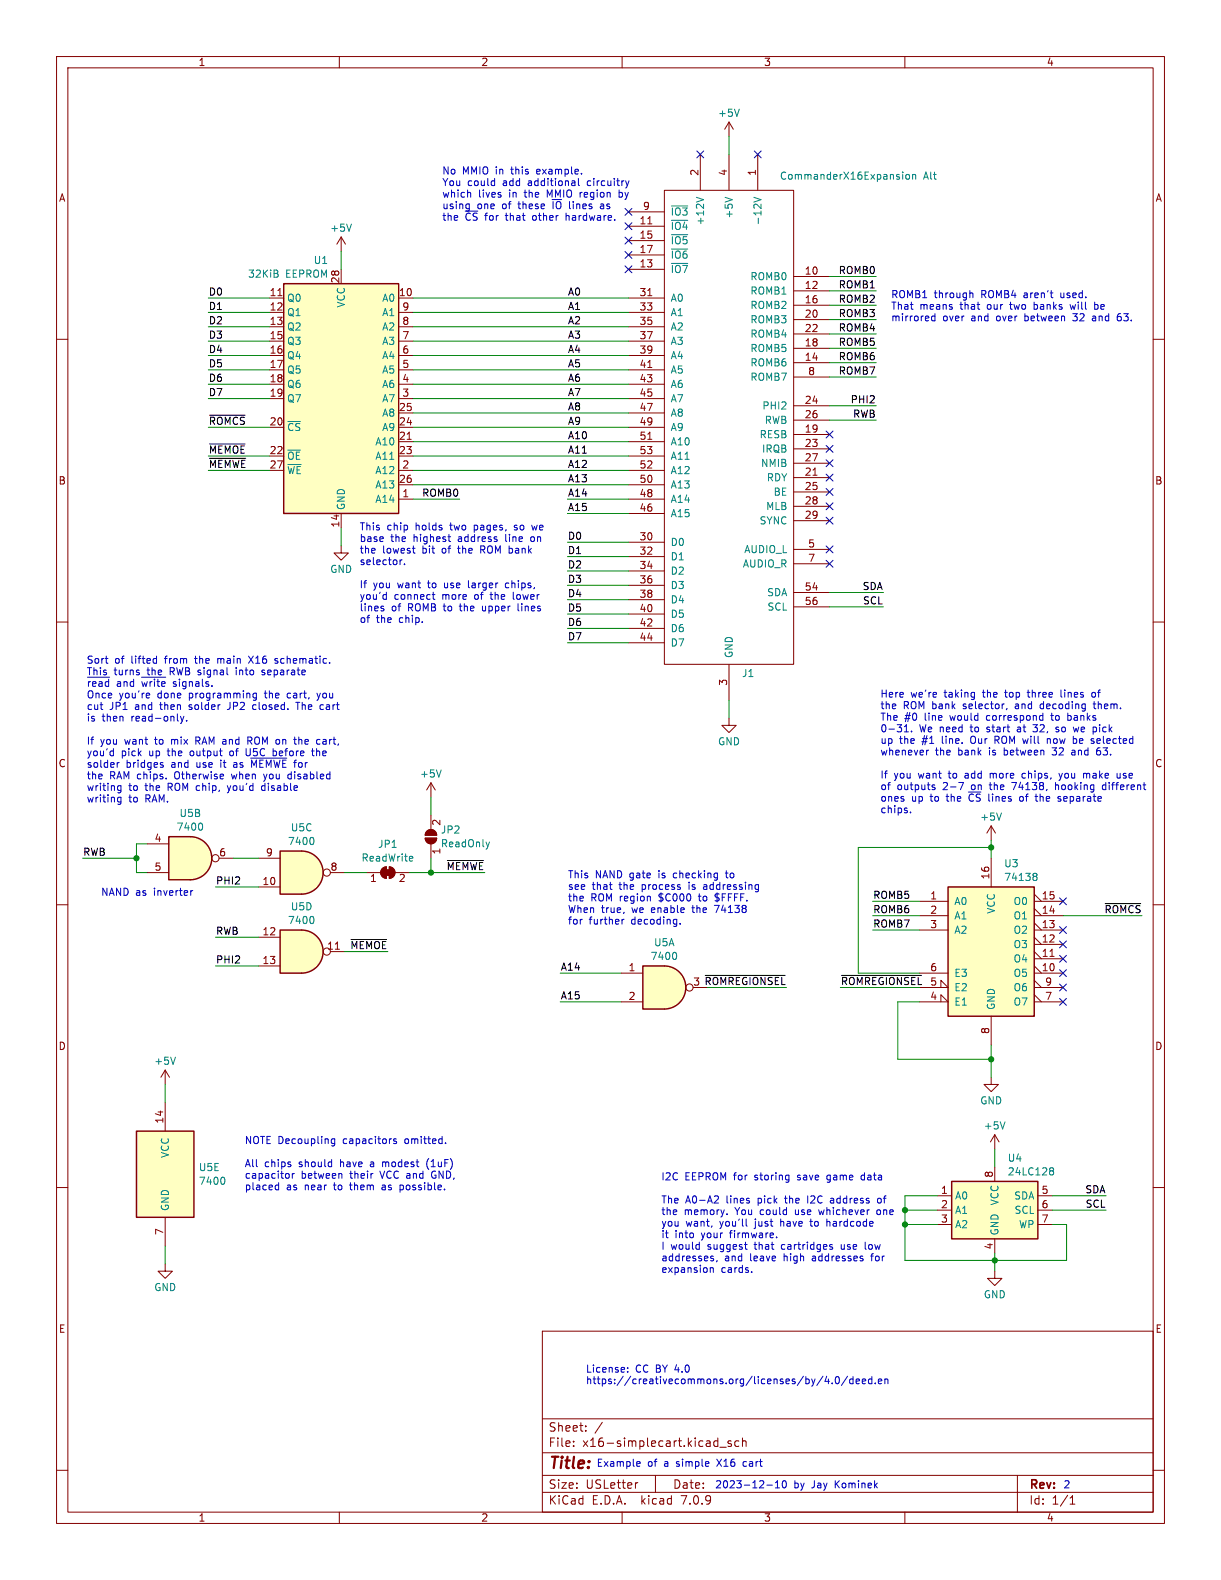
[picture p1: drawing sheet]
<svg xmlns="http://www.w3.org/2000/svg" width="216mm" height="279mm" viewBox="0 0 216 279" stroke-linecap="round" stroke-linejoin="round" font-family="sans-serif">
<g fill="none" stroke="#840000" stroke-width=".18">
<path d="M10 10h195.9v259.4h-195.9zM12 12h191.9v255.4h-191.9zM60 10v2M110 10v2M160 10v2M111.1 37.5h6.4M114.5 39.6h.8M117.5 33.7h22.8v83.8h-22.8zM123.8 27.3v6.4M128.9 27.3v6.4M134 27.3v6.4M10 60h2"/>
<path d="M47.6 52.7h2.6M47.6 55.2h2.6M47.6 57.8h2.6M49.1 52.3h.8M60.3 41.9l-.7 1.3M60.3 41.9v2.6M60.3 47.6v2.6M60.3 41.9l.8 1.3M70.5 52.7h2.5M70.5 55.2h2.5M70.5 57.8h2.5M111.1 52.7h6.4"/>
<path d="M111.1 55.2h6.4M111.1 57.8h6.4M111.1 40h6.4M111.1 47.6h6.4M111.1 42.5h6.4M111.1 45.1h6.4M114.5 52.3h.8M140.3 48.9h6.4M140.3 51.4h6.4M140.3 54h6.4M140.3 56.5h6.4M140.3 59.1h6.4"/>
<path d="M203.9 60h2M47.6 60.3h2.6M47.6 62.9h2.6M47.6 65.4h2.6M47.6 67.9h2.6M47.6 70.5h2.6M47.6 75.6h2.6M70.5 60.3h2.5M70.5 62.9h2.5M70.5 65.4h2.5M70.5 67.9h2.5M70.5 70.5h2.5"/>
<path d="M70.5 75.6h2.5M70.5 78.1h2.5M70.5 73h2.5M72 77.7h.7M111.1 60.3h6.4M111.1 62.9h6.4M111.1 65.4h6.4M111.1 67.9h6.4M111.1 70.5h6.4M111.1 75.6h6.4M111.1 78.1h6.4M111.1 73h6.4"/>
<path d="M114.5 77.7h.8M114.5 65h.8M140.3 64.1h6.4M140.3 61.6h6.4M140.3 76.8h6.4M140.3 79.4h6.4M140.3 71.8h6.4M140.3 74.3h6.4M140.3 66.7h6.4M47.6 83.2h2.6M47.6 80.6h2.6M60.3 96.5v1.3h1.3l-1.3 1.3-1.2-1.3h1.2"/>
<path d="M60.3 90.8v2.5M70.5 88.3h2.5M70.5 83.2h2.5M70.5 80.6h2.5M70.5 85.7h2.5M111.1 88.3h6.4M111.1 83.2h6.4M111.1 80.6h6.4M111.1 85.7h6.4M111.1 95.9h6.4M111.1 98.4h6.4M111.1 90.8h6.4"/>
<path d="M140.3 84.5h6.4M140.3 87h6.4M140.3 81.9h6.4M140.3 89.5h6.4M140.3 92.1h6.4M140.3 97.2h6.4M140.3 99.7h6.4M143.8 84h.7M10 110h2M111.1 101h6.4M111.1 103.5h6.4M111.1 106h6.4"/>
<path d="M111.1 108.6h6.4M111.1 111.1h6.4M111.1 113.7h6.4M128.9 117.5v6.3M140.3 104.8h6.4M140.3 107.3h6.4M203.9 110h2M76.2 138.4l-.8 1.3M76.2 138.4v2.6M76.2 138.4l.8 1.3M10 160h2M75.2 148.2h2a1.02 1.02 0 0 1-1 1 1.02 1.02 0 0 1-1-1z"/>
<path d="M75.5 147a1.02 1.02 0 0 1 1.1-.2 1.02 1.02 0 0 1 .6 .9h-2zM76.2 144.1v2.6M76.2 149.2v2.6M175.3 146.1l-.8 1.2M175.3 146.1v2.5M175.3 146.1l.7 1.2M203.9 160h2M29.2 189.2l-.8 1.3M29.2 189.2v2.6M29.2 194.9v5.1M29.2 189.2l.8 1.3M175.3 190.5v1.3h1.2l-1.2 1.2-1.3-1.2h1.3"/>
<path d="M10 210h2M29.2 215.3v5M203.9 210h2M29.2 223.5v1.3h1.3l-1.3 1.3-1.3-1.3h1.3M95.9 235.4h108v32h-108zM10 260h2M95.9 256.9h108M95.9 250.9h108M101.4 255.6v.2M101.4 254.9v.1M103.6 252.9v.2M103.6 252.2v.1"/>
<path d="M106.5 251.5l-1.3 1.9M127.3 255.9h1.1M129.3 254.9l-.4-.1-.2 .2 .1 .2 .5 .2v.3h-.6M130.6 254.9l-.4-.1-.3 .3v.4l.2 .2h.5M131.3 254.9l.2-.1 .4 .1v.9M131.3 254.3v1.5M203.9 260h2M60 267.4v2M95.9 263.9h108M95.9 260.9h108M110 267.4v2M112.8 262.2l-.3 .1"/>
<path d="M115.9 260.9v3M160 267.4v2M179.9 260.9v6.5M189.2 266h.9M189.2 264.9l.4-.4v1.5"/>
</g>
<g fill="none" stroke="#008484" stroke-width=".18">
<path d="M62.1 39.6l-.4 1.3M118.7 39h2.9M118.7 36.4h2.9M123.1 34.9l1.3 .4M128.2 34.9l1.3 .4M133.3 34.9l1.3 .4-1.3 .4M159.6 30.4v.1M159.6 30.8v.9M160.2 31l.2-.2 .4 .2v.5l-.1 .1-.3 .1-.2-.1zM161.4 31l.2-.2 .3 .1v.8M161.4 30.8v.9M48.9 48.4l.3 .2-.1 .3-.2 .1"/>
<path d="M49 47.8l.1 .2-.1 .3M118.7 46.6h2.9M118.7 41.5h2.9M118.7 44h2.9M78 136.1l-.4 1.3M86.5 148.9l-.3 .8M177.1 143.8l-.4 1.2M31 186.9l-.4 1.3M39.5 208.2a.79 .79 0 0 1 0 1.2"/>
</g>
<g fill="#ffffc2" stroke="#ffffc2" stroke-width=".18">
<path d="M50.2 50.2h20.3v40.6h-20.3z"/>
<path d="M24.1 200h10.2v15.3h-10.2z"/>
<path d="M53.3 164.5a3.8 3.8 0 0 1 3.8 3.8 3.8 3.8 0 0 1-3.8 3.8z"/>
</g>
<path d="M50.2 50.2h20.3v40.6h-20.3zM24.1 200h10.2v15.3h-10.2z" fill="none" stroke="#840000" stroke-width=".25"/>
<g fill="#840000" stroke="#840000" stroke-width=".18">
<path d="M75.2 148.2h2a1.02 1.02 0 0 1-1 1 1.02 1.02 0 0 1-1-1z"/>
<path d="M75.5 147a1.02 1.02 0 0 1 1.1-.2 1.02 1.02 0 0 1 .6 .9h-2z"/>
</g>
<path d="M49.5 164.5h3.8v7.6h-3.8z" fill="#ffffc2"/>
<path d="M49.5 164.5h3.8a3.8 3.8 0 0 1 3.8 3.8 3.8 3.8 0 0 1-3.8 3.8h-3.8z" fill="none" stroke="#840000" stroke-width=".25"/>
<g fill="none" stroke="#840000" stroke-width=".18">
<path d="M45.7 165.7h3.8M45.7 170.8h3.8M58.4 168.3h2.6M59.3 167.9h.7"/>
<circle cx="57.8" cy="168.3" r=".63"/>
</g>
<path d="M55.2 162.1a.79 .79 0 0 1 0 1.2" fill="none" stroke="#008484" stroke-width=".18"/>
<path d="M33.7 148a3.8 3.8 0 0 1 3.7 3.8 3.8 3.8 0 0 1-3.7 3.8z" fill="#ffffc2" stroke="#ffffc2" stroke-width=".18"/>
<path d="M29.8 148h3.9v7.6h-3.9z" fill="#ffffc2"/>
<path d="M29.8 148h3.9a3.8 3.8 0 0 1 3.7 3.8 3.8 3.8 0 0 1-3.7 3.8h-3.9z" fill="none" stroke="#840000" stroke-width=".25"/>
<g fill="none" stroke="#840000" stroke-width=".18">
<path d="M26 149.2h3.8M26 154.3h3.8M38.7 151.8h2.6"/>
<circle cx="38.1" cy="151.8" r=".63"/>
</g>
<path d="M35.5 145.5a.79 .79 0 0 1 0 1.3" fill="none" stroke="#008484" stroke-width=".18"/>
<path d="M53.3 150.5a3.8 3.8 0 0 1 3.8 3.8 3.8 3.8 0 0 1-3.8 3.8z" fill="#ffffc2" stroke="#ffffc2" stroke-width=".18"/>
<path d="M49.5 150.5h3.8v7.6h-3.8z" fill="#ffffc2"/>
<path d="M49.5 150.5h3.8a3.8 3.8 0 0 1 3.8 3.8 3.8 3.8 0 0 1-3.8 3.8h-3.8z" fill="none" stroke="#840000" stroke-width=".25"/>
<g fill="none" stroke="#840000" stroke-width=".18">
<path d="M128.9 21.6l-.8 1.3M128.9 21.6v2.5M128.9 21.6l.8 1.3M45.7 156.8h3.8M45.7 151.8h3.8M58.4 154.3h2.6"/>
<circle cx="57.8" cy="154.3" r=".63"/>
</g>
<path d="M130.7 19.3l-.4 1.3M55.2 148.1a.79 .79 0 0 1 0 1.3" fill="none" stroke="#008484" stroke-width=".18"/>
<path d="M117.5 170.8a3.8 3.8 0 0 1 3.8 3.8 3.8 3.8 0 0 1-3.8 3.8z" fill="#ffffc2" stroke="#ffffc2" stroke-width=".18"/>
<path d="M113.7 170.8h3.8v7.6h-3.8z" fill="#ffffc2"/>
<path d="M167.6 156.8h15.3v22.9h-15.3zM113.7 170.8h3.8a3.8 3.8 0 0 1 3.8 3.8 3.8 3.8 0 0 1-3.8 3.8h-3.8zM168.3 208.9h15.2v10.2h-15.2z" fill="none" stroke="#840000" stroke-width=".25"/>
<g fill="none" stroke="#840000" stroke-width=".18">
<path d="M128.9 127v1.3h1.3l-1.3 1.2-1.3-1.2h1.3M64.8 154.3h2.5M67.6 153.6l.7-.3v2a1.02 1.02 0 0 1-.9-.6 1.02 1.02 0 0 1 .2-1.1zM68.8 153.3a1.02 1.02 0 0 1 1 1 1.02 1.02 0 0 1-1 1zM69.8 154.3h2.6M162.6 159.4h5M175.3 151.8v5M182.9 159.4h5.1M182.9 158.1l1.2 1.3M109.9 172.1h3.8M109.9 177.2h3.8M162.6 177.2h5l-1.2-1.3v1.3"/>
<path d="M162.6 174.6h5l-1.2-1.2v1.2M162.6 172.1h5M162.6 164.5h5M162.6 161.9h5M175.3 179.7v5.1M182.9 172.1h5.1M182.9 177.2h5.1M182.9 170.8l1.2 1.3M182.9 169.5h5.1M182.9 168.3l1.2 1.2M182.9 167h5.1M182.9 165.7l1.2 1.3"/>
<path d="M182.9 164.5h5.1M182.9 163.2l1.2 1.3M182.9 161.9h5.1M182.9 160.7l1.2 1.2M182.9 174.6h5.1M182.9 175.9l1.2 1.3M182.9 173.4l1.2 1.2M185.7 169.1h.7M165.7 211.5h2.6M165.7 214h2.6M165.7 216.5h2.6M175.9 200.7l-.8 1.2"/>
<path d="M175.9 200.7v2.5M175.9 206.4v2.5M175.9 219.1v2.5M175.9 200.7l.8 1.2M183.5 211.5h2.6M183.5 214h2.6M183.5 216.5h2.6M175.9 224.8v1.3h1.3l-1.3 1.2-1.3-1.2h1.3"/>
<circle cx="121.9" cy="174.6" r=".63"/>
</g>
<path d="M72.6 151.4l.3 .1 .1 .2-.6 .2M72.9 152.2l-.3 .1M182.9 154.4h.2l.3 .3-.3 .3M182.9 155h.2M183.1 155l.3 .2v.3l-.2 .1-.3 .1M119.3 168.4a.79 .79 0 0 1 0 1.3M177.7 198.4l-.4 1.2M185.8 206.5h.3l.2 .2-.2 .3M185.8 207h.3M186.1 207l.2 .3v.2l-.1 .2-.4 .1" fill="none" stroke="#008484" stroke-width=".18"/>
<g fill="#840000" stroke="#840000" stroke-width=".18">
<path d="M68.1 153.8h1v1h-1z"/>
<path d="M67.6 153.6l.7-.3v2a1.02 1.02 0 0 1-.9-.6 1.02 1.02 0 0 1 .2-1.1z"/>
<path d="M68.8 153.3a1.02 1.02 0 0 1 1 1 1.02 1.02 0 0 1-1 1z"/>
</g>
<g fill="#ffffc2" stroke="#ffffc2" stroke-width=".18">
<path d="M168.3 208.9h15.2v10.2h-15.2z"/>
<path d="M167.6 156.8h15.3v22.9h-15.3z"/>
</g>
<path d="M37.1 78.5h6.2M37.1 73.4h6.2M37.1 81h6.4M79.1 152.2h6.4M195.4 159.8h6.3M62.1 166.1h6.3M124.7 172.5h14.1M148.8 172.5h14.2" fill="none" stroke="#000" stroke-width=".18"/>
<g fill="none" stroke="#0000c2" stroke-width=".18">
<path d="M82.6 36.1h.4M83 36.1l-.1 1.1M83 36.9h-.4M83 34l.2 .2v.7M87.3 32h.2M87.5 31.6v1.2M87.5 32.8h-.2M100.1 37.7v1.3M100.3 38.1l-.2 .1M102.3 31.6v1l.2 .2M106.6 36.1h-.4M106.6 36.4h-.3l-.2 .2 .1 .3h.4"/>
<path d="M109.5 33.6v1.3M109.5 34.8l.3 .1M109.8 34l-.3 .1M111.2 32l-.3 .8M165.3 55.5v1.2M165.3 56l-.3-.1-.3 .2 .1 .6h.5M171.7 51.8l.3 .2v.6M182.9 53.4v1.3M182.9 54.6l.1 .1M183 53.8l-.1 .1M189.2 53.8l.3 .9 .2-.6M189.7 56.6l.2 .1"/>
<path d="M193.6 53.4v1.3M193.6 53.9l.3-.1 .2 .2M193.6 55.9l-.4 .1M193.6 56.3h-.3l-.2 .1 .1 .3h.4M194.1 54.6l-.2 .1-.3-.1M198.2 55.5h-.4a.85 .85 0 0 0 0 1.2h.4M198.2 56h-.4l-.2 .2M70.7 99v.9M71.1 99l-.4 .2M71.5 99.7v.2M72.9 97h.5M73.2 97.7l.2 .1"/>
<path d="M79.2 94.9h.5M79.4 95.7l.3 .1M85 96.5v1.3M85 97.2h.5M90.9 93.7h.2M91.1 92.9l-.2 .2 .2 .2M94 95l-.2 .2 .2 .5M94 92.9l.3 .8 .2-.6M15.5 119.8h3.9M18.6 116.4h.5M19 117.3h.1M24.6 119v.3"/>
<path d="M25 119.8h4.3M27.6 116.4l.1 .1M27.7 116v1.3M27.7 117.2l-.1 .1M38.5 116.4v.9M38.7 116.4l-.2 .2M41.8 118.1v.1M41.8 118.5v.8M43.9 116l.9 1.3M44.8 116l-.9 1.3M46.3 119.3h.4M46.7 118.5l-.4 .2 .1 .2h.3"/>
<path d="M49.1 116.5l-.3-.1-.2 .3 .5 .3M49.1 117.1l-.1 .2-.4-.1M67.5 107.6l.3 .1 .1 .2-.2 .1h-.2M67.5 107.2h.3M68 105.1l.3 .1M68.3 104.7v1.3M68.3 105.9l-.3 .1M76.4 105.1h.5M76.6 104.7v1.1l.3 .2M82.8 102.7v1.1l.2 .1M85.3 107.2v.7l.2 .1M89.8 103.1l-.3 .1-.1 .1v.5l.4 .1"/>
<path d="M90.8 104.7v1.1l.1 .2M91.6 106.8v1.1l.2 .1M17.7 124.6h.5M18.1 125.5h.1M19.7 132.8l.4 .1M20.1 132.4v1.2M20.1 133.6h-.4M20.7 134.8v.9M20.8 139.7l.2 .1 .4-.1M21.1 134.8l-.4 .3M21.4 138.9v1.1l-.3 .2-.3-.1M21.4 139l-.4-.1-.2 .2"/>
<path d="M26.3 122.6l.2 .3-.6 .1M26.4 123.4h-.1M28.5 134.8l.3 .1M28.5 135.3h.3l.1 .2-.2 .2h-.2M31.9 126.7l.3 .8M32.2 127.5l-.3 .4M32.5 126.7l-.3 .8M33 127.4v.1M34.6 131h.5M35.1 130.3h-.5v1.3M37.5 121.3v.1M40.2 138.9l.3 .9"/>
<path d="M40.5 125.4l-.3 .1M40.7 132.9l-.1 .1 .1 .6M41.5 134.8l-.2 .1M41.5 135.2l-.2 .2 .2 .3M43.5 132.4v1l.3 .2h.2M44.1 131l.4 .6M44.3 134.1h6.4M44.4 130.4l-.6-.1v1.3M44.4 130.9l-.6 .1M44.8 123.8h.3M44.9 135.3l-.4-.9v1.3M45.2 124.6l-.4 .1-.1 .2v.4l.5 .2"/>
<path d="M45.3 122.6v1l-.1 .2M45.3 122.6h-.3l-.3 .2 .2 .6h.4M46.6 136.9l.3 .8M46.7 138.9h-.2l-.3 .3 .1 .5 .4 .1M46.8 138l-.1 .1M48.4 132.8l.4 .1M48.8 133.5l-.4 .1M51 122.6l-.2 .2v.4l.2 .2M51.4 136.9h-.3l-.2 .2 .1 .5 .4 .1M52.7 124.2v1.3M52.8 130.3v1.3M53 130.8l-.2 .1"/>
<path d="M55.1 132.8h.5M55.3 132.4v1.1l.3 .1M56 122.6l.3 .8M56.3 123.4l-.1 .4M56.5 130.8h.1M56.6 131.5l-.1 .1M56.6 122.6l-.3 .8M57.1 124.6l.1 .1M57.1 131.2v.3M57.2 125.4l-.1 .1M159.9 129.4h.7M160 128.5l.3-.4v1.3"/>
<path d="M161.2 129.3v.1M164.2 132.7l-.4 .2M164.9 139.2l.5 .2-.1 .2h-.4M164.9 138.9h.4M169.5 138.4h.9l-.6 1.2M175.1 136.8v.8M175.3 136.8l-.2 .1M175.9 130.2v1.3M175.9 130.9h.5M178.1 125.3l-.2 .2M180 128.6h-.1M180 128.9l-.1 .2 .1 .3"/>
<path d="M181.2 136.8h-.2l-.3 .2 .1 .5 .4 .1M181.6 122.4h.5M181.8 122l.1 1.2M182.6 129.3l.6 .1M183.4 128.1l-.4 .5h.2M184 124.5l-.1 .2 .1 .6M184 126.5l.4 .1M184.4 126.1v1.3M184.4 127.3l-.4 .1M185.2 130.6v.9M185.2 130.7l.4-.1 .1 .2M185.8 126.5h.5"/>
<path d="M186 126.1v1.2M186 133.4l.2 .1M186.6 138.4v1.2M187 138.8l-.4 .1M187.2 128.6h-.3l-.2 .2 .5 .4M187.2 129.2l-.1 .2h-.4M187.2 136.8l.3 .8M187.5 137.6l-.1 .4M187.6 122v1.1l.2 .2M187.8 136.8l-.3 .8M188.8 127.3l.4 .1M188.8 126.1v1.3"/>
<path d="M189.2 126.5l-.4 .1M189.9 130.6h.2l.3 .3-.1 .4-.4 .2M189.9 132.7h-.4M190 133h-.3l-.2 .2v.2l.5 .1M190.8 128.6l-.3 .8-.2-.6-.3 .6M191.7 136.8h.3l.1 .1M192.1 136.9v.7M192.3 136.8l-.2 .1M193.3 124.5h.5M193.5 124.1v1l.3 .2M193.6 122.5l-.3-.1-.3 .3 .1 .5 .2 .1 .3-.1M194.3 132.2l-.2 .1a.86 .86 0 0 0 0 1.2l.4-.1"/>
<path d="M194.5 132.8l-.4-.1-.2 .3M195.5 138.9l-.3-.1-.3 .2 .1 .6h.5M198.1 137.5l-.2 .1-.3-.1M198.1 136.8v.8M20.8 141.7l.2 .1h.4M21.4 141v1l-.3 .2h-.3M21.4 141h-.4l-.2 .1M34.1 157.5l-.3 .1M40.4 140.1l-.2 .1M124.6 156.8l-.2 .2 .2 .3M124.6 156.4l-.2 .1M126.4 159.3h.2"/>
<path d="M126.4 158.4l.2 .2M128.2 154.4h.5M128.4 154l.1 1.2M161 143.6v.1M171.2 140.1h2.2M180.7 140.8l-.3 .1-.1 .2v.5l.4 .1M183 140.8h.5M183.2 141.5l.3 .2M187.1 141.2l.5 .2-.1 .2-.3 .1M187.1 140.9h.4M110 162.6v.8M110.3 161.3v.2"/>
<path d="M110.3 162.6l-.3 .2M120.3 163.3v.1M126.3 160.1h.9M48.9 209.6h.4M49.3 209.1v1.3M49.3 210.3l-.4 .1M50.9 207.5l.2 .3v.3l-.2 .3M51.7 207.5v.9M52 207.5l-.3 .3M59.2 201.4v1l-.3 .3-.3-.1M59.2 201.4h-.4l-.2 .2 .1 .6h.5M60.4 207.6l.1 .8"/>
<path d="M67.7 205.5v.8M67.7 209.6h-.1M67.7 209.9l-.2 .2 .2 .3M67.8 205.5l-.1 .1M70.1 201.4h-.3l-.2 .2v.1l.5 .2v.3h-.5M70.7 209.6v1.2M70.7 210.3l.4 .1M71.1 209.6h-.4M75.8 204.9a1.47 1.47 0 0 0 0 1.8M76.4 207.4l-.1 .4 .2 .5M78.8 202.1v.1M126.5 211.5h.4l.1 .3-.7 .9h.7"/>
<path d="M128.6 214.7v.1M131.9 215.6v1.1l.2 .1M137.3 218.8v.1M142.8 211.5v1.2M143.2 216h.5M143.4 215.6v1.2M144.8 213.9l.2 .9M146.2 215.6v1.2M146.3 209l.1 .1M146.5 207.8l-.3 .2v.4l.3 .3M146.6 216l-.4 .1M147.2 211.9l-.3 .1"/>
<path d="M147.3 212.3h-.3l-.2 .1 .1 .3h.4M152.7 207.8l-.3 .1-.1 .1v.5l.4 .2M153 219.7v1l.2 .2M155.5 213.9l-.3 .1-.2 .2 .1 .5 .4 .1M155.7 212l-.3-.1-.2 .2v.5l.2 .1h.3M125.6 224.2v.8M125.6 224.3l.2-.1h.3v.8M125.8 222.5l.3 .1 .1 .2-.2 .2h-.2M125.8 222.1l.3 .1M126.8 222.9l-.1 .2M131.6 220.1h.5M132 220.9h.1"/>
<path d="M132.9 224.9v.1M146.9 220.1h.3M146.9 220.5l.3 .1v.1l-.1 .2h-.3M148.8 220.1v.6l.1 .2M154 222.1h.4M154.2 221.8l-.1 1.2M111 242.5v.2M111 241.9v.1M112.8 258.5h.3l.1 .3-.6 .1M113.1 259.2l-.3 .1M131.6 258.5l-.2 .2v.4l.2 .2M145.5 243.4l-1.1 1.6"/>
<path d="M146.2 243.4l-.3 .9h.8M146.5 243.8v.9M147.1 244.6v.1M147.8 243.5l.2-.1a.68 .68 0 0 1 .4 .7 .68 .68 0 0 1-.4 .6l-.2-.1-.1-.4zM149.9 243.4l-1.1 1.6M150.8 243.9l-.3-.1-.3 .3 .2 .5h.4M150.8 243.4v1.3M151.4 244.3l.6-.1-.1-.3-.3-.1-.2 .2v.6h.5M152.5 244.3l.6-.1-.1-.3-.3-.1-.2 .2v.6h.5M154.2 243.9l-.4-.1-.2 .3 .1 .5h.5M154.2 243.4v1.3M154.8 244.6v.1"/>
<path d="M155.3 244.3l.6-.1v-.3l-.4-.1-.2 .2 .1 .6h.5M156.5 244l.1-.2 .3 .1 .1 .8M156.5 243.8v.9M135.6 262.6h1M137.1 263.1h.7M137.1 262.2l.4-.4v1.3M138.5 261.9l.1-.1a.68 .68 0 0 1 .5 .7 .68 .68 0 0 1-.5 .6 .84 .84 0 0 1-.1-1.2z"/>
</g>
<g fill="none" stroke="#008400" stroke-width=".18">
<path d="M128.9 24.1v3.2M36.8 52.7h10.8M36.8 55.2h10.8M36.8 57.8h10.8M60.3 44.5v3.1M73 52.7h38.1M73 55.2h38.1M73 57.8h38.1M146.7 56.5h8.2M146.7 54h8.2M146.7 51.4h8.2M146.7 48.9h8.2"/>
<path d="M146.7 59.1h8.2M36.8 70.5h10.8M36.8 60.3h10.8M36.8 62.9h10.8M36.8 75.6h10.8M36.8 65.4h10.8M36.8 67.9h10.8M73 70.5h38.1M73 73h38.1M73 60.3h38.1M73 62.9h38.1M73 75.6h38.1"/>
<path d="M73 65.4h38.1M73 67.9h38.1M73 78.1h38.1M146.7 74.3h8.2M146.7 71.8h8.2M146.7 61.6h8.2M146.7 66.7h8.2M146.7 64.1h8.2M36.8 83.2h10.8M36.8 80.6h10.8M60.3 93.3v3.2M73 88.3h8.3"/>
<path d="M73 85.7h38.1M73 83.2h38.1M73 80.6h38.1M100.3 90.8h10.8M100.3 88.3h10.8M100.3 95.9h10.8M100.3 98.4h10.8M100.3 106h10.8M100.3 103.5h10.8M100.3 101h10.8M100.3 108.6h10.8M100.3 111.1h10.8"/>
<path d="M100.3 113.7h10.8M146.7 104.8h9.5M146.7 107.3h9.5M128.9 123.8v3.2M14.6 151.8h9.5M26 149.2h-1.9v5.1h1.9M38.1 156.8h7.6M41.3 151.8h4.4M61 154.3h3.8M72.4 154.3h13.3M76.2 141v3.1M76.2 151.8v2.5"/>
<path d="M154.3 159.4h8.3M175.3 148.6v3.2M175.3 149.9h-23.5v22.2h10.8M38.1 170.8h7.6M38.1 165.7h7.6M61 168.3h7.6M99.1 177.2h10.8M99.1 172.1h10.8M125.1 174.6h14M148.6 174.6h14M154.3 161.9h8.3M154.3 164.5h8.3"/>
<path d="M162.6 177.2h-3.9v10.1h16.6M188 161.9h13.9M29.2 191.8v3.1M175.3 184.8v5.7M160 214h5.7M160 216.5h5.7M165.7 211.5h-5.7v11.4h28.6v-6.4h-2.5M175.9 203.2v3.2M186.1 214h9.5M186.1 211.5h9.5M29.2 220.3v3.2M175.9 221.6v3.2"/>
</g>
<g fill="none" stroke="#000084" stroke-width=".18">
<path d="M110.5 39.4l1.2 1.2M110.5 36.9l1.2 1.2M111.7 39.4l-1.2 1.2M111.7 36.9l-1.2 1.2M123.2 26.7l1.2 1.2M124.4 26.7l-1.2 1.2M133.4 26.7l1.2 1.2M134.6 26.7l-1.2 1.2M110.5 47l1.2 1.2M110.5 41.9l1.2 1.3M110.5 44.5l1.2 1.2M111.7 47l-1.2 1.2"/>
<path d="M111.7 41.9l-1.2 1.3M111.7 44.5l-1.2 1.2M146.1 78.8l1.2 1.2M146.1 76.2l1.2 1.2M147.3 78.8l-1.2 1.2M147.3 76.2l-1.2 1.2M146.1 99.1l1.2 1.2M146.1 81.3l1.2 1.2M146.1 83.8l1.2 1.3M146.1 86.4l1.2 1.2M146.1 88.9l1.2 1.2M146.1 96.5l1.2 1.3"/>
<path d="M146.1 91.5l1.2 1.2M147.3 99.1l-1.2 1.2M147.3 81.3l-1.2 1.2M147.3 83.8l-1.2 1.3M147.3 86.4l-1.2 1.2M147.3 88.9l-1.2 1.2M147.3 96.5l-1.2 1.3M147.3 91.5l-1.2 1.2M187.4 158.8l1.2 1.2M188.6 158.8l-1.2 1.2M187.4 163.9l1.2 1.2M187.4 166.4l1.2 1.2"/>
<path d="M187.4 168.9l1.2 1.3M187.4 176.6l1.2 1.2M187.4 174l1.2 1.2M187.4 171.5l1.2 1.2M188.6 163.9l-1.2 1.2M188.6 166.4l-1.2 1.2M188.6 168.9l-1.2 1.3M188.6 176.6l-1.2 1.2M188.6 174l-1.2 1.2M188.6 171.5l-1.2 1.2"/>
</g>
<g fill="#008400" stroke="#008400" stroke-width=".18">
<circle cx="175.3" cy="187.3" r=".46"/>
<circle cx="175.3" cy="149.9" r=".46"/>
<circle cx="160" cy="216.5" r=".46"/>
<circle cx="175.9" cy="222.9" r=".46"/>
<circle cx="160" cy="214" r=".46"/>
<circle cx="24.1" cy="151.8" r=".46"/>
<circle cx="76.2" cy="154.3" r=".46"/>
</g>
<text font-size="2.8" fill="#840000" x="96.9" y="260.3">Title:</text>
<g font-size="2.1" fill="#840000">
<text x="96.9" y="256.1">File:</text>
<text x="96.9" y="253.4">Sheet:</text>
<text x="103" y="256.1">x16-simplecart.kicad_sch</text>
<text x="96.9" y="263.5">Size:</text>
<text x="103.6" y="263.5">USLetter</text>
<text x="118.9" y="263.5">Date:</text>
<text x="181.9" y="263.7">Rev:</text>
<text x="96.9" y="266.3">KiCad</text>
<text x="104.6" y="266.3">E.D.A.</text>
<text x="113.5" y="266.3">kicad</text>
<text x="120.7" y="266.3">7.0.9</text>
<text x="181.9" y="266.3">Id:</text>
<text x="186" y="266.3">1/1</text>
</g>
<g font-size="1.8" fill="#840000">
<text x="35" y="11.9">1</text>
<text x="85" y="11.9">2</text>
<text x="135" y="11.9">3</text>
<text x="185" y="11.9">4</text>
<text x="10.3" y="35.9">A</text>
<text x="123.6" y="31.2" transform="rotate(-90 123.6 31.2)">2</text>
<text x="128.7" y="31.2" transform="rotate(-90 128.7 31.2)">4</text>
<text x="133.7" y="31.2" transform="rotate(-90 133.7 31.2)">1</text>
<text x="204.2" y="35.9">A</text>
<text x="113" y="39.8">11</text>
<text x="113.6" y="37.2">9</text>
<text x="113" y="47.4">13</text>
<text x="113" y="42.3">15</text>
<text x="113" y="44.8">17</text>
<text x="47.6" y="52.5">11</text>
<text x="60.1" y="50.2" transform="rotate(-90 60.1 50.2)">28</text>
<text x="70.4" y="52.5">10</text>
<text x="113" y="52.5">31</text>
<text x="142.2" y="48.6">10</text>
<text x="142.2" y="51.2">12</text>
<text x="142.2" y="53.7">16</text>
<text x="47.6" y="55">12</text>
<text x="47.6" y="57.5">13</text>
<text x="71" y="57.5">8</text>
<text x="71" y="55">9</text>
<text x="113" y="55">33</text>
<text x="113" y="57.5">35</text>
<text x="142.2" y="56.3">20</text>
<text x="142.2" y="58.8">22</text>
<text x="47.6" y="60.1">15</text>
<text x="47.6" y="62.6">16</text>
<text x="47.6" y="65.2">17</text>
<text x="71" y="65.2">5</text>
<text x="71" y="62.6">6</text>
<text x="71" y="60.1">7</text>
<text x="113" y="60.1">37</text>
<text x="113" y="62.6">39</text>
<text x="113" y="65.2">41</text>
<text x="142.2" y="63.9">14</text>
<text x="142.2" y="61.3">18</text>
<text x="47.6" y="67.7">18</text>
<text x="47.6" y="70.2">19</text>
<text x="71" y="70.2">3</text>
<text x="71" y="67.7">4</text>
<text x="113" y="67.7">43</text>
<text x="113" y="70.2">45</text>
<text x="142.2" y="71.5">24</text>
<text x="142.8" y="66.4">8</text>
<text x="47.6" y="75.3">20</text>
<text x="70.4" y="77.9">21</text>
<text x="70.4" y="75.3">24</text>
<text x="70.4" y="72.8">25</text>
<text x="113" y="72.8">47</text>
<text x="113" y="75.3">49</text>
<text x="113" y="77.9">51</text>
<text x="142.2" y="76.6">19</text>
<text x="142.2" y="74">26</text>
<text x="47.6" y="80.4">22</text>
<text x="47.6" y="82.9">27</text>
<text x="70.4" y="80.4">23</text>
<text x="71" y="82.9">2</text>
<text x="113" y="82.9">52</text>
<text x="113" y="80.4">53</text>
<text x="142.2" y="79.1">23</text>
<text x="142.2" y="81.7">27</text>
<text x="10.3" y="85.9">B</text>
<text x="70.4" y="85.5">26</text>
<text x="71" y="88">1</text>
<text x="113" y="88">48</text>
<text x="113" y="85.5">50</text>
<text x="142.2" y="84.2">21</text>
<text x="142.2" y="86.7">25</text>
<text x="142.2" y="89.3">28</text>
<text x="204.2" y="85.9">B</text>
<text x="60.1" y="93.4" transform="rotate(-90 60.1 93.4)">14</text>
<text x="113" y="95.6">30</text>
<text x="113" y="90.6">46</text>
<text x="142.2" y="91.8">29</text>
<text x="113" y="98.2">32</text>
<text x="113" y="100.7">34</text>
<text x="142.8" y="96.9">5</text>
<text x="142.8" y="99.4">7</text>
<text x="113" y="103.3">36</text>
<text x="113" y="105.8">38</text>
<text x="142.2" y="104.5">54</text>
<text x="142.2" y="107.1">56</text>
<text x="113" y="108.3">40</text>
<text x="113" y="110.9">42</text>
<text x="113" y="113.4">44</text>
<text x="128.7" y="121.4" transform="rotate(-90 128.7 121.4)">3</text>
<text x="10.3" y="135.9">C</text>
<text x="204.2" y="135.9">C</text>
<text x="27.2" y="149">4</text>
<text x="78.2" y="146.1" transform="rotate(-90 78.2 146.1)">2</text>
<text x="27.2" y="154.1">5</text>
<text x="38.7" y="151.5">6</text>
<text x="46.9" y="151.5">9</text>
<text x="58.3" y="154.1">8</text>
<text x="78.2" y="151.2" transform="rotate(-90 78.2 151.2)">1</text>
<text x="175" y="155.6" transform="rotate(-90 175 155.6)">16</text>
<text x="46.3" y="156.6">10</text>
<text x="65.3" y="156.3">1</text>
<text x="70.4" y="156.3">2</text>
<text x="164.4" y="159.1">1</text>
<text x="164.4" y="161.7">2</text>
<text x="184.1" y="161.7">14</text>
<text x="184.1" y="159.1">15</text>
<text x="46.3" y="165.5">12</text>
<text x="164.4" y="164.2">3</text>
<text x="184.1" y="166.8">12</text>
<text x="184.1" y="164.2">13</text>
<text x="46.3" y="170.6">13</text>
<text x="57.7" y="168">11</text>
<text x="111.1" y="171.8">1</text>
<text x="164.4" y="171.8">6</text>
<text x="184.1" y="171.8">10</text>
<text x="184.1" y="169.3">11</text>
<text x="111.1" y="176.9">2</text>
<text x="164.4" y="176.9">4</text>
<text x="164.4" y="174.4">5</text>
<text x="184.7" y="176.9">7</text>
<text x="184.7" y="174.4">9</text>
<text x="10.3" y="185.9">D</text>
<text x="175" y="183" transform="rotate(-90 175 183)">8</text>
<text x="204.2" y="185.9">D</text>
<text x="29" y="198.8" transform="rotate(-90 29 198.8)">14</text>
<text x="175.6" y="208.4" transform="rotate(-90 175.6 208.4)">8</text>
<text x="166.3" y="211.2">1</text>
<text x="166.3" y="213.7">2</text>
<text x="184.1" y="211.2">5</text>
<text x="184.1" y="213.7">6</text>
<text x="29" y="218.5" transform="rotate(-90 29 218.5)">7</text>
<text x="166.3" y="216.3">3</text>
<text x="175.6" y="221.1" transform="rotate(-90 175.6 221.1)">4</text>
<text x="184.1" y="216.3">7</text>
<text x="10.3" y="235.9">E</text>
<text x="204.2" y="235.9">E</text>
<text x="35" y="269.3">1</text>
<text x="85" y="269.3">2</text>
<text x="135" y="269.3">3</text>
<text x="185" y="269.3">4</text>
</g>
<g font-size="1.8" fill="#008484">
<text x="126.9" y="20.9">+5V</text>
<text x="137.8" y="32">CommanderX16Expansion</text>
<text x="163.3" y="32">Alt</text>
<text x="58.3" y="41.2">+5V</text>
<text x="118.5" y="40.9">~{IO4}</text>
<text x="118.5" y="38.3">~{IO3}</text>
<text x="124.7" y="40" transform="rotate(-90 124.7 40)">+12V</text>
<text x="129.8" y="38.7" transform="rotate(-90 129.8 38.7)">+5V</text>
<text x="134.8" y="40" transform="rotate(-90 134.8 40)">-12V</text>
<text x="55.4" y="46.9">U1</text>
<text x="118.5" y="43.4">~{IO5}</text>
<text x="118.5" y="45.9">~{IO6}</text>
<text x="43.8" y="49.3">32KiB</text>
<text x="50.5" y="49.3">EEPROM</text>
<text x="50.7" y="53.6">Q0</text>
<text x="67.5" y="53.6">A0</text>
<text x="118.5" y="48.5">~{IO7}</text>
<text x="118.5" y="53.6">A0</text>
<text x="132.6" y="49.8">ROMB0</text>
<text x="132.6" y="52.3">ROMB1</text>
<text x="50.7" y="56.1">Q1</text>
<text x="50.7" y="58.6">Q2</text>
<text x="61.2" y="54.5" transform="rotate(-90 61.2 54.5)">VCC</text>
<text x="67.5" y="58.6">A2</text>
<text x="67.5" y="56.1">A1</text>
<text x="118.5" y="56.1">A1</text>
<text x="118.5" y="58.6">A2</text>
<text x="132.6" y="54.8">ROMB2</text>
<text x="132.6" y="57.4">ROMB3</text>
<text x="132.6" y="59.9">ROMB4</text>
<text x="50.7" y="61.2">Q3</text>
<text x="50.7" y="63.7">Q4</text>
<text x="67.5" y="63.7">A4</text>
<text x="67.5" y="61.2">A3</text>
<text x="118.5" y="61.2">A3</text>
<text x="118.5" y="63.7">A4</text>
<text x="132.6" y="65">ROMB6</text>
<text x="132.6" y="62.5">ROMB5</text>
<text x="50.7" y="66.3">Q5</text>
<text x="50.7" y="68.8">Q6</text>
<text x="50.7" y="71.3">Q7</text>
<text x="67.5" y="71.3">A7</text>
<text x="67.5" y="68.8">A6</text>
<text x="67.5" y="66.3">A5</text>
<text x="118.5" y="66.3">A5</text>
<text x="118.5" y="68.8">A6</text>
<text x="118.5" y="71.3">A7</text>
<text x="132.6" y="67.5">ROMB7</text>
<text x="50.7" y="76.4">~{CS}</text>
<text x="67.5" y="76.4">A9</text>
<text x="67.5" y="73.9">A8</text>
<text x="118.5" y="73.9">A8</text>
<text x="118.5" y="76.4">A9</text>
<text x="134.2" y="77.7">RESB</text>
<text x="134.7" y="72.6">PHI2</text>
<text x="135.1" y="75.2">RWB</text>
<text x="50.7" y="81.5">~{OE}</text>
<text x="66.3" y="79">A10</text>
<text x="66.3" y="81.5">A11</text>
<text x="118.5" y="79">A10</text>
<text x="118.5" y="81.5">A11</text>
<text x="134.5" y="82.8">NMIB</text>
<text x="134.6" y="80.2">IRQB</text>
<text x="50.7" y="84">~{WE}</text>
<text x="66.3" y="89.1">A14</text>
<text x="66.3" y="84">A12</text>
<text x="66.3" y="86.6">A13</text>
<text x="118.5" y="89.1">A14</text>
<text x="118.5" y="86.6">A13</text>
<text x="118.5" y="84">A12</text>
<text x="135.5" y="85.3">RDY</text>
<text x="136.7" y="87.9">BE</text>
<text x="61.2" y="90.3" transform="rotate(-90 61.2 90.3)">GND</text>
<text x="118.5" y="91.7">A15</text>
<text x="134.2" y="92.9">SYNC</text>
<text x="135.4" y="90.4">MLB</text>
<text x="58.3" y="101.5">GND</text>
<text x="118.5" y="96.7">D0</text>
<text x="118.5" y="99.3">D1</text>
<text x="118.5" y="101.8">D2</text>
<text x="131.3" y="100.6">AUDIO_R</text>
<text x="131.5" y="98">AUDIO_L</text>
<text x="118.5" y="104.4">D3</text>
<text x="118.5" y="106.9">D4</text>
<text x="135.5" y="105.6">SDA</text>
<text x="118.5" y="109.4">D5</text>
<text x="118.5" y="112">D6</text>
<text x="135.6" y="108.2">SCL</text>
<text x="118.5" y="114.5">D7</text>
<text x="129.8" y="116.5" transform="rotate(-90 129.8 116.5)">GND</text>
<text x="131.1" y="119.9">J1</text>
<text x="126.9" y="132">GND</text>
<text x="74.2" y="137.7">+5V</text>
<text x="31.1" y="147.1">7400</text>
<text x="31.6" y="144.7">U5B</text>
<text x="50.8" y="149.6">7400</text>
<text x="51.3" y="147.2">U5C</text>
<text x="77.9" y="147.6">JP2</text>
<text x="173.2" y="145.3">+5V</text>
<text x="63.8" y="152.6">ReadWrite</text>
<text x="66.8" y="150.1">JP1</text>
<text x="77.9" y="150">ReadOnly</text>
<text x="177.5" y="153.6">U3</text>
<text x="177.5" y="156">74138</text>
<text x="51.3" y="161.2">U5D</text>
<text x="168.7" y="160.2">A0</text>
<text x="176.1" y="161.7" transform="rotate(-90 176.1 161.7)">VCC</text>
<text x="179.1" y="160.2">O0</text>
<text x="50.8" y="163.6">7400</text>
<text x="115.6" y="167.5">U5A</text>
<text x="168.7" y="162.8">A1</text>
<text x="168.7" y="165.3">A2</text>
<text x="179.1" y="167.9">O3</text>
<text x="179.1" y="165.3">O2</text>
<text x="179.1" y="162.8">O1</text>
<text x="114.9" y="170">7400</text>
<text x="168.7" y="172.9">E3</text>
<text x="179.1" y="172.9">O5</text>
<text x="179.1" y="170.4">O4</text>
<text x="168.7" y="178">E1</text>
<text x="168.7" y="175.5">E2</text>
<text x="176.1" y="178.7" transform="rotate(-90 176.1 178.7)">GND</text>
<text x="179.1" y="178">O7</text>
<text x="179.1" y="175.5">O6</text>
<text x="27.2" y="188.5">+5V</text>
<text x="173.2" y="195.5">GND</text>
<text x="173.9" y="199.9">+5V</text>
<text x="30.1" y="204.9" transform="rotate(-90 30.1 204.9)">VCC</text>
<text x="35.1" y="207.3">U5E</text>
<text x="35.1" y="209.7">7400</text>
<text x="178.1" y="205.6">U4</text>
<text x="178.1" y="208.1">24LC128</text>
<text x="30.1" y="214.2" transform="rotate(-90 30.1 214.2)">GND</text>
<text x="168.8" y="212.3">A0</text>
<text x="168.8" y="214.9">A1</text>
<text x="176.8" y="213.3" transform="rotate(-90 176.8 213.3)">VCC</text>
<text x="179.2" y="212.3">SDA</text>
<text x="179.3" y="214.9">SCL</text>
<text x="168.8" y="217.4">A2</text>
<text x="176.8" y="218.6" transform="rotate(-90 176.8 218.6)">GND</text>
<text x="180.1" y="217.4">WP</text>
<text x="27.2" y="228.5">GND</text>
<text x="173.9" y="229.8">GND</text>
</g>
<g font-size="1.8" fill="#0000c2">
<text x="78.1" y="30.9">No</text>
<text x="78.1" y="33">You</text>
<text x="78.1" y="35">which</text>
<text x="81.8" y="30.9">MMIO in</text>
<text x="82.7" y="33">could</text>
<text x="84.6" y="35">lives</text>
<text x="89" y="33">add</text>
<text x="90.1" y="35">in</text>
<text x="90.7" y="30.9">this</text>
<text x="93" y="35">the</text>
<text x="93.7" y="33">additional</text>
<text x="95.4" y="30.9">example.</text>
<text x="97.2" y="35">MMIO region</text>
<text x="104.3" y="33">circuitry</text>
<text x="110.3" y="35">by</text>
<text x="78.1" y="37.1">using</text>
<text x="78.1" y="39.1">the</text>
<text x="82.2" y="39.1">~{CS}</text>
<text x="84.4" y="37.1">one</text>
<text x="85.9" y="39.1">for</text>
<text x="88.9" y="37.1">of</text>
<text x="89.7" y="39.1">that</text>
<text x="92" y="37.1">these</text>
<text x="94.6" y="39.1">other</text>
<text x="98.2" y="37.1">~{IO}</text>
<text x="100.7" y="39.1">hardware.</text>
<text x="101.3" y="37.1">lines</text>
<text x="107" y="37.1">as</text>
<text x="157.5" y="52.8">ROMB1</text>
<text x="165.2" y="52.8">through</text>
<text x="173.6" y="52.8">ROMB4</text>
<text x="181.3" y="52.8">aren't</text>
<text x="188" y="52.8">used.</text>
<text x="157.5" y="54.9">That</text>
<text x="157.5" y="56.9">mirrored</text>
<text x="162.6" y="54.9">means</text>
<text x="166.7" y="56.9">over</text>
<text x="169.9" y="54.9">that</text>
<text x="171.9" y="56.9">and</text>
<text x="174.8" y="54.9">our</text>
<text x="176.5" y="56.9">over</text>
<text x="179.1" y="54.9">two</text>
<text x="181.6" y="56.9">between</text>
<text x="183.5" y="54.9">banks</text>
<text x="190.1" y="54.9">will</text>
<text x="190.4" y="56.9">32</text>
<text x="194" y="56.9">and</text>
<text x="194.6" y="54.9">be</text>
<text x="198.6" y="56.9">63.</text>
<text x="63.5" y="93.9">This</text>
<text x="63.5" y="95.9">base</text>
<text x="68.4" y="93.9">chip</text>
<text x="69.1" y="95.9">the</text>
<text x="73.2" y="95.9">highest</text>
<text x="73.6" y="93.9">holds</text>
<text x="79.9" y="93.9">two</text>
<text x="81.3" y="95.9">address</text>
<text x="84.3" y="93.9">pages,</text>
<text x="89.8" y="95.9">line</text>
<text x="91.6" y="93.9">so</text>
<text x="94.5" y="95.9">on</text>
<text x="95" y="93.9">we</text>
<text x="63.5" y="98">the</text>
<text x="63.5" y="100">selector.</text>
<text x="67.6" y="98">lowest</text>
<text x="74.8" y="98">bit</text>
<text x="78.4" y="98">of</text>
<text x="81.5" y="98">the</text>
<text x="85.6" y="98">ROM bank</text>
<text x="63.5" y="104.1">If</text>
<text x="63.5" y="106.2">you'd</text>
<text x="66" y="104.1">you</text>
<text x="69.7" y="106.2">connect</text>
<text x="70.4" y="104.1">want</text>
<text x="76" y="104.1">to</text>
<text x="78.3" y="106.2">more</text>
<text x="79" y="104.1">use</text>
<text x="83.4" y="104.1">larger</text>
<text x="84.2" y="106.2">of</text>
<text x="87.2" y="106.2">the</text>
<text x="90.2" y="104.1">chips,</text>
<text x="91.4" y="106.2">lower</text>
<text x="63.5" y="108.2">lines</text>
<text x="63.5" y="110.2">of</text>
<text x="66.5" y="110.2">the</text>
<text x="69.2" y="108.2">of</text>
<text x="70.7" y="110.2">chip.</text>
<text x="72.3" y="108.2">ROMB to</text>
<text x="81.8" y="108.2">the</text>
<text x="85.9" y="108.2">upper</text>
<text x="92.4" y="108.2">lines</text>
<text x="15.2" y="117.5">Sort</text>
<text x="15.2" y="119.5">This</text>
<text x="20.2" y="119.5">turns</text>
<text x="20.3" y="117.5">of</text>
<text x="23.3" y="117.5">lifted</text>
<text x="26.2" y="119.5">the</text>
<text x="29.5" y="117.5">from</text>
<text x="30.3" y="119.5">RWB signal</text>
<text x="35" y="117.5">the</text>
<text x="39.1" y="117.5">main</text>
<text x="42.4" y="119.5">into</text>
<text x="44.9" y="117.5">X16</text>
<text x="47.2" y="119.5">separate</text>
<text x="49.7" y="117.5">schematic.</text>
<text x="15.2" y="121.5">~{read}and</text>
<text x="15.2" y="123.6">Once</text>
<text x="15.2" y="125.6">cut</text>
<text x="19.4" y="125.6">JP1</text>
<text x="21.1" y="123.6">you're</text>
<text x="24" y="125.6">and</text>
<text x="25.2" y="121.5">~{write}signals.</text>
<text x="28" y="123.6">done</text>
<text x="28.6" y="125.6">then</text>
<text x="33.7" y="123.6">programming</text>
<text x="33.9" y="125.6">solder</text>
<text x="40.9" y="125.6">JP2</text>
<text x="45.5" y="125.6">closed.</text>
<text x="47.3" y="123.6">the</text>
<text x="51.5" y="123.6">cart,</text>
<text x="53.5" y="125.6">The</text>
<text x="57" y="123.6">you</text>
<text x="57.9" y="125.6">cart</text>
<text x="155.6" y="123.4">Here</text>
<text x="155.6" y="125.5">the</text>
<text x="159.7" y="125.5">ROM bank</text>
<text x="161" y="123.4">we're</text>
<text x="167.1" y="123.4">taking</text>
<text x="170.6" y="125.5">selector,</text>
<text x="174.1" y="123.4">the</text>
<text x="178.2" y="123.4">top</text>
<text x="180" y="125.5">and</text>
<text x="182.4" y="123.4">three</text>
<text x="184.6" y="125.5">decoding</text>
<text x="188.4" y="123.4">lines</text>
<text x="194.1" y="123.4">of</text>
<text x="194.3" y="125.5">them.</text>
<text x="15.2" y="127.7">is</text>
<text x="15.2" y="131.8">If</text>
<text x="17.7" y="131.8">you</text>
<text x="18" y="127.7">then</text>
<text x="22.2" y="131.8">want</text>
<text x="23.3" y="127.7">read-only.</text>
<text x="27.7" y="131.8">to</text>
<text x="30.7" y="131.8">mix</text>
<text x="35.2" y="131.8">RAM and</text>
<text x="44.8" y="131.8">ROM on</text>
<text x="53.5" y="131.8">the</text>
<text x="57.7" y="131.8">cart,</text>
<text x="155.6" y="127.5">The</text>
<text x="155.6" y="129.6">0-31.</text>
<text x="155.6" y="131.6">up</text>
<text x="159" y="131.6">the</text>
<text x="160" y="127.5">#0</text>
<text x="162.6" y="129.6">We need</text>
<text x="163.2" y="131.6">#1</text>
<text x="163.6" y="127.5">line</text>
<text x="166.8" y="131.6">line.</text>
<text x="168.3" y="127.5">would</text>
<text x="171.9" y="129.6">to</text>
<text x="172.1" y="131.6">Our</text>
<text x="174.9" y="127.5">correspond</text>
<text x="175" y="129.6">start</text>
<text x="176.5" y="131.6">ROM will</text>
<text x="180.5" y="129.6">at</text>
<text x="183.6" y="129.6">32,</text>
<text x="186.2" y="131.6">now</text>
<text x="186.6" y="127.5">to</text>
<text x="187.8" y="129.6">so</text>
<text x="189.6" y="127.5">banks</text>
<text x="191" y="131.6">be</text>
<text x="191.1" y="129.6">we</text>
<text x="194.4" y="131.6">selected</text>
<text x="194.7" y="129.6">pick</text>
<text x="15.2" y="133.8">you'd</text>
<text x="15.2" y="135.9">solder</text>
<text x="15.2" y="137.9">the</text>
<text x="19.4" y="137.9">RAM chips.</text>
<text x="21.4" y="133.8">pick</text>
<text x="22.3" y="135.9">bridges</text>
<text x="26.5" y="133.8">up</text>
<text x="29.9" y="133.8">the</text>
<text x="30.4" y="135.9">and</text>
<text x="31.2" y="137.9">Otherwise</text>
<text x="34.1" y="133.8">output</text>
<text x="35" y="135.9">use</text>
<text x="39.5" y="135.9">it</text>
<text x="41.3" y="133.8">of</text>
<text x="41.5" y="137.9">when</text>
<text x="42" y="135.9">as</text>
<text x="44.3" y="133.8">U5C</text>
<text x="45.3" y="135.9">~{MEMWE}</text>
<text x="47.3" y="137.9">you</text>
<text x="49.3" y="133.8">before</text>
<text x="51.8" y="137.9">disabled</text>
<text x="53.1" y="135.9">for</text>
<text x="56.5" y="133.8">the</text>
<text x="155.6" y="133.7">whenever</text>
<text x="155.6" y="137.8">If</text>
<text x="158.1" y="137.8">you</text>
<text x="162.5" y="137.8">want</text>
<text x="165.4" y="133.7">the</text>
<text x="168" y="137.8">to</text>
<text x="169.5" y="133.7">bank</text>
<text x="171.1" y="137.8">add</text>
<text x="175.2" y="133.7">is</text>
<text x="175.7" y="137.8">more</text>
<text x="178" y="133.7">between</text>
<text x="181.6" y="137.8">chips,</text>
<text x="186.8" y="133.7">32</text>
<text x="188.4" y="137.8">you</text>
<text x="190.4" y="133.7">and</text>
<text x="192.8" y="137.8">make</text>
<text x="195" y="133.7">63.</text>
<text x="199" y="137.8">use</text>
<text x="15.2" y="139.9">writing</text>
<text x="15.2" y="142">writing</text>
<text x="22.8" y="139.9">to</text>
<text x="22.8" y="142">to</text>
<text x="25.8" y="139.9">the</text>
<text x="25.8" y="142">RAM.</text>
<text x="29.9" y="139.9">ROM chip,</text>
<text x="40.9" y="139.9">you'd</text>
<text x="47.1" y="139.9">disable</text>
<text x="155.6" y="139.8">of</text>
<text x="155.6" y="141.9">ones</text>
<text x="155.6" y="143.9">chips.</text>
<text x="158.6" y="139.8">outputs</text>
<text x="161.2" y="141.9">up</text>
<text x="164.6" y="141.9">to</text>
<text x="166.9" y="139.8">2-7</text>
<text x="167.7" y="141.9">the</text>
<text x="171.8" y="141.9">~{CS}</text>
<text x="172" y="139.8">on</text>
<text x="175.5" y="141.9">lines</text>
<text x="175.5" y="139.8">the</text>
<text x="179.6" y="139.8">74138,</text>
<text x="181.2" y="141.9">of</text>
<text x="184.2" y="141.9">the</text>
<text x="187.5" y="139.8">hooking</text>
<text x="188.3" y="141.9">separate</text>
<text x="196" y="139.8">different</text>
<text x="100.3" y="155.4">This</text>
<text x="105.3" y="155.4">NAND gate</text>
<text x="116.7" y="155.4">is</text>
<text x="119.5" y="155.4">checking</text>
<text x="129" y="155.4">to</text>
<text x="17.8" y="158.5">NAND as</text>
<text x="27.3" y="158.5">inverter</text>
<text x="100.3" y="157.4">see</text>
<text x="100.3" y="159.5">the</text>
<text x="100.3" y="161.5">When</text>
<text x="104.5" y="159.5">ROM region</text>
<text x="104.7" y="157.4">that</text>
<text x="106.3" y="161.5">true,</text>
<text x="109.6" y="157.4">the</text>
<text x="111.9" y="161.5">we</text>
<text x="113.8" y="157.4">process</text>
<text x="115.5" y="161.5">enable</text>
<text x="116.8" y="159.5">$C000</text>
<text x="122.2" y="157.4">is</text>
<text x="122.9" y="161.5">the</text>
<text x="124.1" y="159.5">to</text>
<text x="125.1" y="157.4">addressing</text>
<text x="127" y="161.5">74138</text>
<text x="127.1" y="159.5">$FFFF.</text>
<text x="100.3" y="163.6">for</text>
<text x="104.2" y="163.6">further</text>
<text x="111.7" y="163.6">decoding.</text>
<text x="43.2" y="202.4">NOTE Decoupling</text>
<text x="60.8" y="202.4">capacitors</text>
<text x="71.9" y="202.4">omitted.</text>
<text x="43.2" y="206.5">All</text>
<text x="43.2" y="208.5">capacitor</text>
<text x="46.8" y="206.5">chips</text>
<text x="53" y="206.5">should</text>
<text x="53.2" y="208.5">between</text>
<text x="60.4" y="206.5">have</text>
<text x="62" y="208.5">their</text>
<text x="65.9" y="206.5">a</text>
<text x="67.6" y="208.5">VCC and</text>
<text x="68.3" y="206.5">modest</text>
<text x="76.3" y="206.5">(1uF)</text>
<text x="77" y="208.5">GND,</text>
<text x="116.8" y="208.8">I2C</text>
<text x="121.1" y="208.8">EEPROM for</text>
<text x="133.7" y="208.8">storing</text>
<text x="141.5" y="208.8">save</text>
<text x="146.9" y="208.8">game</text>
<text x="153.1" y="208.8">data</text>
<text x="43.2" y="210.6">placed</text>
<text x="50.6" y="210.6">as</text>
<text x="54" y="210.6">near</text>
<text x="59.3" y="210.6">to</text>
<text x="62.4" y="210.6">them</text>
<text x="68.2" y="210.6">as</text>
<text x="71.6" y="210.6">possible.</text>
<text x="116.8" y="212.9">The</text>
<text x="116.8" y="215">the</text>
<text x="121" y="215">memory.</text>
<text x="121.2" y="212.9">A0-A2</text>
<text x="128.6" y="212.9">lines</text>
<text x="130.1" y="215">You</text>
<text x="134.3" y="212.9">pick</text>
<text x="134.7" y="215">could</text>
<text x="139.3" y="212.9">the</text>
<text x="141.1" y="215">use</text>
<text x="143.4" y="212.9">I2C</text>
<text x="145.5" y="215">whichever</text>
<text x="147.7" y="212.9">address</text>
<text x="155.9" y="215">one</text>
<text x="156.2" y="212.9">of</text>
<text x="116.8" y="217">you</text>
<text x="116.8" y="219">it</text>
<text x="116.8" y="221.1">I</text>
<text x="118.6" y="221.1">would</text>
<text x="119.3" y="219">into</text>
<text x="121.3" y="217">want,</text>
<text x="124.1" y="219">your</text>
<text x="125.2" y="221.1">suggest</text>
<text x="127.4" y="217">you'll</text>
<text x="129.4" y="219">firmware.</text>
<text x="133.7" y="221.1">that</text>
<text x="133.8" y="217">just</text>
<text x="138.5" y="217">have</text>
<text x="138.6" y="221.1">cartridges</text>
<text x="144" y="217">to</text>
<text x="147" y="217">hardcode</text>
<text x="149.4" y="221.1">use</text>
<text x="153.8" y="221.1">low</text>
<text x="116.8" y="223.1">addresses,</text>
<text x="116.8" y="225.2">expansion</text>
<text x="127.5" y="225.2">cards.</text>
<text x="128.1" y="223.1">and</text>
<text x="132.7" y="223.1">leave</text>
<text x="138.9" y="223.1">high</text>
<text x="144.1" y="223.1">addresses</text>
<text x="154.7" y="223.1">for</text>
<text x="103.5" y="242.8">License:</text>
<text x="103.5" y="244.9">https://creativecommons.org/licenses/by/4.0/deed.en</text>
<text x="112.4" y="242.8">CC BY 4.0</text>
<text x="105.4" y="259.5">Example</text>
<text x="114.5" y="259.5">of</text>
<text x="117.5" y="259.5">a</text>
<text x="119.9" y="259.5">simple</text>
<text x="126.4" y="263.3">2023-12-10</text>
<text x="127.3" y="259.5">X16</text>
<text x="132.1" y="259.5">cart</text>
<text x="140.4" y="263.3">by</text>
<text x="143.6" y="263.3">Jay</text>
<text x="147.9" y="263.3">Kominek</text>
<text x="188" y="263.3">2</text>
</g>
<g font-size="1.8">
<text x="36.8" y="52.4">D0</text>
<text x="100.3" y="52.4">A0</text>
<text x="148.2" y="53.6">ROMB2</text>
<text x="148.2" y="51.1">ROMB1</text>
<text x="148.2" y="48.5">ROMB0</text>
<text x="36.8" y="57.4">D2</text>
<text x="36.8" y="54.9">D1</text>
<text x="36.8" y="60">D3</text>
<text x="100.3" y="57.4">A2</text>
<text x="100.3" y="60">A3</text>
<text x="100.3" y="54.9">A1</text>
<text x="148.2" y="58.7">ROMB4</text>
<text x="148.2" y="56.2">ROMB3</text>
<text x="36.8" y="62.5">D4</text>
<text x="36.8" y="65.1">D5</text>
<text x="100.3" y="65.1">A5</text>
<text x="100.3" y="62.5">A4</text>
<text x="148.2" y="61.2">ROMB5</text>
<text x="148.2" y="63.8">ROMB6</text>
<text x="36.8" y="70.1">D7</text>
<text x="36.8" y="67.6">D6</text>
<text x="100.3" y="70.1">A7</text>
<text x="100.3" y="67.6">A6</text>
<text x="148.2" y="66.3">ROMB7</text>
<text x="150.3" y="71.4">PHI2</text>
<text x="36.8" y="75.2">~{ROMCS}</text>
<text x="100.3" y="72.7">A8</text>
<text x="100.3" y="75.2">A9</text>
<text x="100.3" y="77.8">A10</text>
<text x="150.7" y="73.9">RWB</text>
<text x="36.8" y="82.8">~{MEMWE}</text>
<text x="36.8" y="80.3">~{MEMOE}</text>
<text x="100.3" y="80.3">A11</text>
<text x="100.3" y="82.8">A12</text>
<text x="74.5" y="87.9">ROMB0</text>
<text x="100.3" y="85.4">A13</text>
<text x="100.3" y="87.9">A14</text>
<text x="100.3" y="95.5">D0</text>
<text x="100.3" y="90.5">A15</text>
<text x="100.3" y="100.6">D2</text>
<text x="100.3" y="98.1">D1</text>
<text x="100.3" y="103.2">D3</text>
<text x="100.3" y="105.7">D4</text>
<text x="152.4" y="104.4">SDA</text>
<text x="152.5" y="107">SCL</text>
<text x="100.3" y="108.2">D5</text>
<text x="100.3" y="110.8">D6</text>
<text x="100.3" y="113.3">D7</text>
<text x="14.6" y="151.4">RWB</text>
<text x="78.9" y="154">~{MEMWE}</text>
<text x="38.1" y="156.5">PHI2</text>
<text x="154.3" y="159">ROMB5</text>
<text x="154.3" y="161.6">ROMB6</text>
<text x="195.2" y="161.6">~{ROMCS}</text>
<text x="38.1" y="165.4">RWB</text>
<text x="61.8" y="167.9">~{MEMOE}</text>
<text x="154.3" y="164.1">ROMB7</text>
<text x="38.1" y="170.5">PHI2</text>
<text x="99.1" y="171.7">A14</text>
<text x="99.1" y="176.8">A15</text>
<text x="122.5" y="174.4">3 ~{ROMREGIONSEL}</text>
<text x="148.6" y="174.3">~{ROMREGIONSEL}</text>
<text x="191.8" y="211.1">SDA</text>
<text x="191.9" y="213.6">SCL</text>
</g>
</svg>
